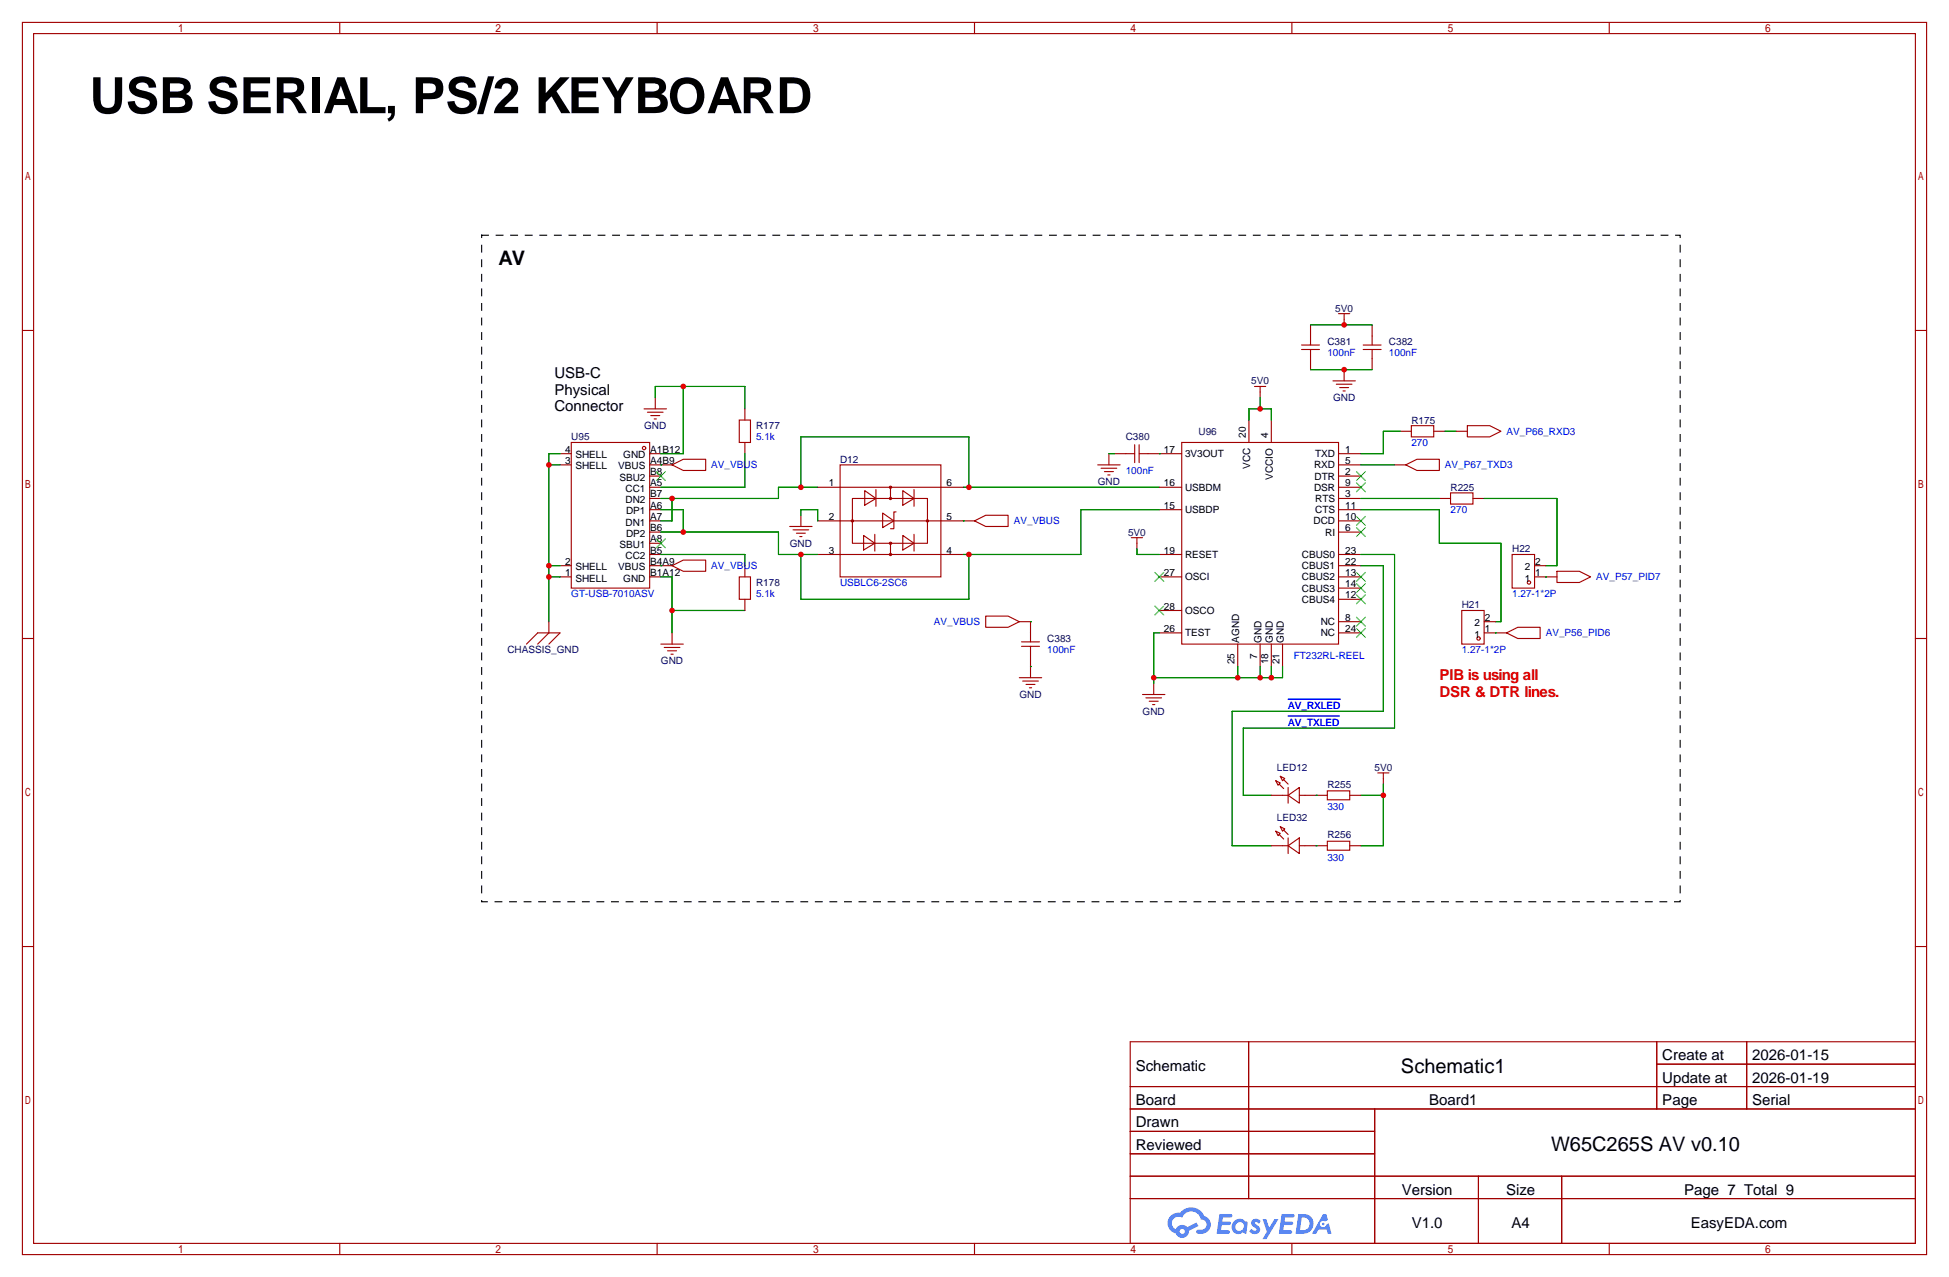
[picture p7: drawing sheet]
<svg xmlns="http://www.w3.org/2000/svg" width="442mm" height="290mm" viewBox="0 0 442 290" stroke-linecap="round" stroke-linejoin="round" font-family="sans-serif">
<g fill="none" stroke="#a10000" stroke-width=".25">
<path d="M5.1 5.1h431.8v279.4h-431.8zM7.6 7.6h426.7v274.3h-426.7zM77 5.1v2.5M149 5.1v2.5M221 5.1v2.5M292.9 5.1v2.5M364.9 5.1v2.5M5.1 74.9h2.5M434.3 74.9h2.6M5.1 144.8h2.5M434.3 144.8h2.6M5.1 214.6h2.5"/>
<path d="M434.3 214.6h2.6M256.3 236.2h178v45.7h-178zM283.1 236.2v35.6M375.7 236.2v15.3M396.1 236.2v15.3M256.3 246.4h178M256.3 251.5h178M256.3 256.5h55.4M311.7 251.5v30.4M375.7 241.3h58.6M256.3 266.7h178M256.3 261.6h55.4"/>
<path d="M256.3 271.8h178M335.3 266.7v15.2M354.1 266.7v15.2M77 281.9v2.6M149 281.9v2.6M221 281.9v2.6M292.9 281.9v2.6M364.9 281.9v2.6"/>
</g>
<g fill="#5487ff">
<path d="M284 276.6a1.3 1.3 0 0 1 1.9 .3l-.4 .6a.54 .54 0 0 0-1-.2l.2 .2a1.28 1.28 0 0 1 .7 2 1.53 1.53 0 0 1-2.1-.3l.5-.6 .8 .5a.31 .31 0 0 0 .3-.3 .31 .31 0 0 0-.3-.3 1.12 1.12 0 0 1-.6-1.9z"/>
<path d="M286.3 276.4h.8l.7 2 1.2-2h.9l-2.7 4.6h-.9l1-1.7z"/>
<path d="M276.5 275.3h2.3a.46 .46 0 0 1 .5 .1 .46 .46 0 0 1 .1 .5l-.4 .2h-1.7l-.1 .9h1.6a.4 .4 0 0 1 .3 .4 .4 .4 0 0 1-.4 .4h-1.7l-.1 1.2h1.3a.46 .46 0 0 1 .6 .1 .46 .46 0 0 1 .1 .5l-.4 .2h-2.6z"/>
<path d="M290.6 275.3h2.3a.47 .47 0 0 1 .5 .1 .47 .47 0 0 1 .1 .5l-.3 .2h-1.8l-.1 .9h1.6a.4 .4 0 0 1 .4 .4 .4 .4 0 0 1-.5 .4h-1.6l-.2 1.2h1.4a.46 .46 0 0 1 .5 .1 .46 .46 0 0 1 .1 .5l-.4 .2h-2.6z"/>
<path d="M300 275.3h.8l.3 1.3-.6 .4a.75 .75 0 0 0-1.1 .3 .75 .75 0 0 0 .4 1 .75 .75 0 0 0 1-.7l.5-.2 .6 2.3h-.8l-.3-.9h-1.8l-.5 .9h-1z"/>
<path d="M294.4 275.3l-.6 4.5h1.4a2.27 2.27 0 0 0 2.7-2.3 2.27 2.27 0 0 0-2.7-2.2zM295.2 276.1a1.5 1.5 0 0 1 1.8 1.5 1.5 1.5 0 0 1-1.9 1.4h-.3z"/>
<path d="M279.8 276.9a1.6 1.6 0 0 0-.3 2.3 1.6 1.6 0 0 0 2.3 .2l.8 .4 .3-2.5-.1-.3h-.5a1.58 1.58 0 0 0-2.5-.1zM280.4 277.4a.98 .98 0 0 1 1.6 .4 .98 .98 0 0 1-1 1.3 .94 .94 0 0 1-.9-.6 .94 .94 0 0 1 .3-1.1z"/>
<path d="M265.5 275.7a2.37 2.37 0 0 0 1.1 4 1.54 1.54 0 0 0 1.8 1 1.54 1.54 0 0 0 1.2-1.6l2.2-1.1-.5-.8-2.1 1a1.57 1.57 0 0 0-2.6 .5 1.5 1.5 0 0 1-.7-2.1 1.5 1.5 0 0 1 2.2-.5 2.23 2.23 0 0 1 2.3-1.4 2.23 2.23 0 0 1 1.9 1.8 1.16 1.16 0 0 1 1.3 1.1 1.16 1.16 0 0 1-1.1 1.2h-.7a.47 .47 0 0 0-.6 .4 .47 .47 0 0 0 .5 .6 2.14 2.14 0 0 0 2.7-1.4 2.14 2.14 0 0 0-1.3-2.7 3.2 3.2 0 0 0-5.5-.7l-1.1 .1zM267.5 279.2a.6 .6 0 0 1 1.2 0 .6 .6 0 0 1-1.2 0z"/>
<circle cx="300" cy="277.5" r=".28"/>
</g>
<g fill="none" stroke="#a10000" stroke-width=".25">
<path d="M295.1 79.2h4.1M295.1 78.2h4.1M297.2 73.7v4.5M297.2 79.2v4.6M303.5 71.1h2.6M304.8 71.1v2.6M309.1 79.2h4.1M309.1 78.2h4.1M311.1 73.7v4.5M311.1 79.2v4.6M146 92.7h5.1M146.8 93.5h3.6"/>
<path d="M147.6 94.2h2M148.3 95h.5M148.6 90.2v2.5M167.6 95.3h2.6v5h-2.6zM168.9 92.7v2.6M283.2 95.3v5M284.5 87.6h2.5M285.8 87.6v2.6M288.3 95.3v5M302.3 86.4h5M303 87.1h3.6M303.8 87.9h2"/>
<path d="M304.5 88.6h.6M304.8 83.8v2.6M317.5 97.8h2.5M320 96.5h5.1v2.6h-5.1zM325.1 97.8h2.6M330.2 97.8h2.5M332.7 96.5h5.1l2.6 1.3-2.6 1.3h-5.1zM127 102.9h2.5M127 105.4h2.5M129.5 100.3h17.8v33h-17.8zM147.3 102.9h2.6M147.3 105.4h5.1"/>
<path d="M147.3 118.1h2.6M147.3 115.6h2.6M147.3 113h2.6M147.3 110.5h2.6M147.3 108h2.6M152.4 105.4l2.5-1.3h5.1v2.6h-5.1zM168.9 100.3v2.6M179.1 119.4h5M181.6 116.8v2.6M185.4 118.1h35.6M185.4 110.5h33M190.5 105.4h22.9v25.4h-22.9z"/>
<path d="M193.3 113h17v10.2h-17zM196.1 111.3l2.5 1.7-2.5 1.6zM198.6 111v3.8M200.2 116.3l2.5 1.8-2.5 1.5zM201.9 110.5v2.5M203.2 116.1h-.5v3.8h-.8M204.7 111.3l2.6 1.7-2.6 1.6zM207.3 111v3.8M221 118.1l2.5-1.3h5.1v2.6h-5.1zM248.9 105.4h5.1M249.7 106.2h3.5M250.4 106.9h2.1"/>
<path d="M251.2 107.7h.5M251.5 102.9v2.5M252.7 102.9h4.6M257.3 100.8v4.1M258.3 102.9h9.7M258.3 100.8v4.1M262.9 115.6h5.1M262.9 110.5h5.1M268 100.3h35.5v45.7h-35.5zM303.5 102.9h5.1M303.5 105.4h5.1M303.5 118.1h5.1"/>
<path d="M303.5 115.6h5.1M303.5 113h5.1M303.5 110.5h5.1M303.5 108h5.1M316.2 105.4h2.6M318.8 105.4l2.5-1.3h5.1v2.6h-5.1zM326.4 113h2.5M328.9 111.8h5.1v2.5h-5.1zM334 113h2.5M127 128.3h2.5M127 130.8h2.5M147.3 128.3h5.1"/>
<path d="M147.3 130.8h2.6M147.3 125.7h2.6M147.3 123.2h2.6M147.3 120.7h2.6M152.4 128.3l2.5-1.3h5.1v2.5h-5.1zM167.6 130.8h2.6v5.1h-2.6zM168.9 128.3v2.5M168.9 135.9v2.5M179.8 120.1h3.6M180.6 120.9h2M181.4 121.7h.5M185.4 125.7h33"/>
<path d="M195.8 121.4l2.6 1.8-2.6 1.5zM198.4 121.2v3.8M201.9 123.2v2.5M204.7 121.4l2.6 1.8-2.6 1.5zM207.3 121.2v3.8M223.5 139.7h5.1l2.5 1.3-2.5 1.2h-5.1zM256.5 121.9h2.6M257.8 121.9v2.6M262.9 130.8h5.1M262.9 125.7h5.1M262.9 138.4h5.1M303.5 128.3h5.1"/>
<path d="M303.5 130.8h5.1M303.5 125.7h5.1M303.5 120.7h5.1M303.5 135.9h5.1M303.5 133.4h5.1M331.5 138.4h5v7.7h-5zM342.9 125.7h5.1v7.7h-5.1zM348 128.3h2.5M348 130.8h5.1M353.1 129.5h5l2.6 1.3-2.6 1.3h-5zM119.4 146.1l2.5-2.6h5.1l-2.5 2.6M124.5 141v2.5l-2.6 2.6"/>
<path d="M149.9 146.1h5M150.6 146.8h3.6M151.4 147.6h2M152.1 148.3h.6M152.4 143.5v2.6M231.1 141h2.6v4.5M231.1 153.7h5.1M231.6 146.6h4.1M231.6 145.5h4.1M231.9 154.4h3.6M232.7 155.2h2M233.4 156h.5"/>
<path d="M233.7 146.6v7.1M259.1 157.5h5.1M259.8 158.2h3.6M260.6 159h2M261.4 159.8h.5M261.6 154.9v2.6M262.9 143.5h5.1M280.7 146.1v5M285.8 146.1v5M288.3 146.1v5M290.8 146.1v5M303.5 143.5h5.1"/>
<path d="M303.5 141h5.1M336.5 143.5h5.1M336.5 141h2.6M341.6 143.5l2.6-1.3h5v2.6h-5zM289.3 177l1 .5-.5 .6zM290.1 177.8l1 1M290.3 176l1 .5-.5 .5zM291.1 176.8l1 1M292.1 178.6v3.5M301 179.3h5.1v2.1h-5.1zM312.4 175.3h2.6M313.7 175.3v2.5"/>
<path d="M288.3 180.3h3.8M288.3 191.8h3.8M289.3 188.5l1 .5-.5 .5zM290.1 189.2l1 1M290.3 187.5l1 .5-.5 .5zM291.1 188.2l1 1M292.1 180.3l2.5-1.7v3.5zM292.1 191.8l2.5-1.8v3.5zM292.1 190v3.5M294.6 180.3h6.4M294.6 191.8h6.4M301 190.8h5.1v2h-5.1z"/>
<path d="M306.1 180.3h2.5M306.1 191.8h2.5"/>
<circle cx="146" cy="101.6" r=".38"/>
<circle cx="193.3" cy="118.1" r=".25"/>
<circle cx="201.9" cy="110.5" r=".25"/>
<circle cx="201.9" cy="113" r=".25"/>
<circle cx="210.3" cy="118.1" r=".25"/>
<circle cx="201.9" cy="123.2" r=".25"/>
<circle cx="201.9" cy="125.7" r=".25"/>
<circle cx="346.7" cy="132.1" r=".38"/>
<circle cx="335.3" cy="144.8" r=".38"/>
</g>
<g fill="none" stroke="#3c3" stroke-width=".25">
<path d="M148.8 106.9l2.1 2.1M150.9 106.9l-2.1 2.1M307.6 119.6l2 2.1M307.6 109.5l2 2M307.6 117.1l2 2M307.6 106.9l2 2.1M309.6 119.6l-2 2.1M309.6 109.5l-2 2M309.6 117.1l-2 2M309.6 106.9l-2 2.1M148.8 122.2l2.1 2M150.9 122.2l-2.1 2"/>
<path d="M261.9 129.8l2 2M261.9 137.4l2 2M263.9 129.8l-2 2M263.9 137.4l-2 2M307.6 140l2 2M307.6 134.9l2 2M307.6 129.8l2 2M307.6 132.3l2 2.1M309.6 140l-2 2M309.6 134.9l-2 2M309.6 129.8l-2 2M309.6 132.3l-2 2.1"/>
<path d="M307.6 142.5l2 2M309.6 142.5l-2 2"/>
</g>
<g fill="none" stroke="#008700" stroke-width=".25">
<path d="M297.2 73.7h13.9M148.6 90.2v-2.6h20.3v5.1M154.9 87.6v15.3h-5M283.2 95.3v-2.6h5.1v2.6M285.8 90.2v2.5M297.2 83.8h13.9M317.5 97.8h-3.8v5.1h-5.1M327.7 97.8h2.5M124.5 105.4h2.5M127 102.9h-2.5v38.1M149.9 105.4h.1M149.9 115.6h5v5.1"/>
<path d="M152.4 113v5.1h-2.5M168.9 102.9v7.6h-19M181.6 110.5v-11.4h38.1v11.4M181.6 116.8v-1.2h3.8v2.5M185.4 110.5h-8.9v2.5h-26.6M218.4 118.1h.1M218.4 110.5h44.5M251.5 102.9h1.2M262.9 102.9h.1M262.9 115.6h-17.8v10.1h-26.7M308.6 113h17.8M308.6 105.4h7.6"/>
<path d="M308.6 115.6h17.8v7.6h14v17.8h-1.3M336.5 113h16.6v15.3h-2.6M124.5 130.8h2.5M124.5 128.3h2.5M149.9 128.3h.1M149.9 130.8h2.5v12.7M149.9 120.7h26.6v5h8.9M149.9 125.7h19v2.6M152.4 138.4h16.5M181.6 125.7v10.2h38.1v-10.2M257.8 124.5v1.2h5.1M308.6 128.3h5.1v33h-34.3v30.5h8.9"/>
<path d="M308.6 125.7h7.6v39.4h-34.3v15.2h6.4M350.5 130.8h.1M233.7 141h.1M233.7 151.1h.1M262.9 143.5h-1.3v11.4M280.7 151.1v2.6M285.8 151.1v2.6M288.3 151.1v2.6M290.8 151.1v2.6h-29.2M339.1 143.5h.1M313.7 177.8v14h-5.1M298.4 180.3h.1"/>
<path d="M298.4 191.8h.1M308.6 180.3h5.1"/>
</g>
<path d="M109.2 53.3h271.8v151.2h-271.8z" fill="none" stroke="#000" stroke-width=".25" stroke-dasharray="1.5 1.8"/>
<path d="M292.1 158.5h11.8M292.1 162.4h11.6" fill="none" stroke="#00f" stroke-width=".23"/>
<g fill="#c00">
<circle cx="152.4" cy="113" r=".63"/>
<circle cx="181.6" cy="110.5" r=".63"/>
<circle cx="219.7" cy="110.5" r=".63"/>
<circle cx="124.5" cy="105.4" r=".63"/>
<circle cx="124.5" cy="128.3" r=".63"/>
<circle cx="124.5" cy="130.8" r=".63"/>
<circle cx="154.9" cy="87.6" r=".63"/>
<circle cx="261.6" cy="153.7" r=".63"/>
<circle cx="280.7" cy="153.7" r=".63"/>
<circle cx="285.8" cy="153.7" r=".63"/>
<circle cx="288.3" cy="153.7" r=".63"/>
<circle cx="285.8" cy="92.7" r=".63"/>
<circle cx="152.4" cy="138.4" r=".63"/>
<circle cx="304.8" cy="83.8" r=".63"/>
<circle cx="304.8" cy="73.7" r=".63"/>
<circle cx="154.9" cy="120.6" r=".63"/>
<circle cx="181.6" cy="125.7" r=".63"/>
<circle cx="219.7" cy="125.7" r=".63"/>
<circle cx="313.7" cy="180.3" r=".63"/>
</g>
<text font-size="11.3" x="20.3" y="25.7">USB SERIAL, PS/2 KEYBOARD</text>
<g font-size="4.5">
<text x="113" y="60.1">AV</text>
<text x="317.7" y="243.3">Schematic1</text>
<text x="351.7" y="261.1">W65C265S AV v0.10</text>
</g>
<g font-size="3.4">
<text x="125.7" y="85.7">USB-C</text>
<text x="125.7" y="89.5">Physical</text>
<text x="125.7" y="93.3">Connector</text>
<text x="257.6" y="243">Schematic</text>
<text x="377" y="240.4">Create at</text>
<text x="377" y="245.5">Update at</text>
<text x="397.4" y="240.4">2026-01-15</text>
<text x="397.4" y="245.5">2026-01-19</text>
<text x="257.6" y="250.6">Board</text>
<text x="324.1" y="250.6">Board1</text>
<text x="377" y="250.6">Page</text>
<text x="397.4" y="250.6">Serial</text>
<text x="257.6" y="255.7">Drawn</text>
<text x="257.6" y="260.7">Reviewed</text>
<text x="317.9" y="270.9">Version</text>
<text x="341.5" y="270.9">Size</text>
<text x="381.9" y="270.9">Page 7 Total 9</text>
<text x="320.1" y="278.5">V1.0</text>
<text x="342.7" y="278.5">A4</text>
<text x="383.4" y="278.5">EasyEDA.com</text>
</g>
<g font-size="3.4" fill="#f00">
<text x="326.4" y="154.3">PIB is using all</text>
<text x="326.4" y="158.1">DSR &amp; DTR lines.</text>
</g>
<g font-size="2.3" fill="#000080">
<text x="302.8" y="70.7">5V0</text>
<text x="301" y="78.3">C381</text>
<text x="315" y="78.3">C382</text>
<text x="283.7" y="87.2">5V0</text>
<text x="302.3" y="91">GND</text>
<text x="129.5" y="99.9">U95</text>
<text x="146.1" y="97.3">GND</text>
<text x="171.4" y="97.3">R177</text>
<text x="255.3" y="99.9">C380</text>
<text x="271.8" y="98.6">U96</text>
<text x="320" y="96.1">R175</text>
<text x="190.5" y="105">D12</text>
<text x="248.9" y="110">GND</text>
<text x="328.9" y="111.3">R225</text>
<text x="179.1" y="124">GND</text>
<text x="255.8" y="121.5">5V0</text>
<text x="342.9" y="125.3">H22</text>
<text x="171.4" y="132.9">R178</text>
<text x="331.5" y="138">H21</text>
<text x="115.1" y="148.1">CHASSIS_GND</text>
<text x="237.5" y="145.6">C383</text>
<text x="149.9" y="150.7">GND</text>
<text x="231.2" y="158.3">GND</text>
<text x="259.1" y="162.1">GND</text>
<text x="289.6" y="174.8">LED12</text>
<text x="301" y="178.6">R255</text>
<text x="311.7" y="174.8">5V0</text>
<text x="289.6" y="186.2">LED32</text>
<text x="301" y="190">R256</text>
</g>
<g font-size="2.3" fill="#00f">
<text x="301" y="80.8">100nF</text>
<text x="315" y="80.8">100nF</text>
<text x="171.4" y="99.9">5.1k</text>
<text x="320" y="101.1">270</text>
<text x="341.6" y="98.6">AV_P66_RXD3</text>
<text x="161.3" y="106.2">AV_VBUS</text>
<text x="255.3" y="107.5">100nF</text>
<text x="327.7" y="106.2">AV_P67_TXD3</text>
<text x="229.9" y="118.9">AV_VBUS</text>
<text x="328.9" y="116.4">270</text>
<text x="161.3" y="129.1">AV_VBUS</text>
<text x="361.9" y="131.6">AV_P57_PID7</text>
<text x="129.5" y="135.4">GT-USB-7010ASV</text>
<text x="171.4" y="135.4">5.1k</text>
<text x="190.5" y="132.9">USBLC6-2SC6</text>
<text x="342.9" y="135.4">1.27-1*2P</text>
<text x="211.8" y="141.8">AV_VBUS</text>
<text x="237.5" y="148.1">100nF</text>
<text x="293.4" y="149.4">FT232RL-REEL</text>
<text x="331.5" y="148.1">1.27-1*2P</text>
<text x="350.5" y="144.3">AV_P56_PID6</text>
<text x="292.1" y="160.8">AV_RXLED</text>
<text x="292.1" y="164.6">AV_TXLED</text>
<text x="301" y="183.7">330</text>
<text x="301" y="195.1">330</text>
</g>
<g font-size="2.3">
<text x="282.5" y="99.3" transform="rotate(-90 282.5 99.3)">20</text>
<text x="287.6" y="99.3" transform="rotate(-90 287.6 99.3)">4</text>
<text x="128.2" y="102.6">4</text>
<text x="128.2" y="105.2">3</text>
<text x="130.5" y="103.9">SHELL</text>
<text x="130.5" y="106.5">SHELL</text>
<text x="140.2" y="106.5">VBUS</text>
<text x="141.3" y="103.9">GND</text>
<text x="147.4" y="107.7">B8</text>
<text x="147.4" y="105.2">A4B9</text>
<text x="147.4" y="102.6">A1B12</text>
<text x="263.9" y="102.6">17</text>
<text x="268.7" y="103.7">3V3OUT</text>
<text x="283.5" y="106.4" transform="rotate(-90 283.5 106.4)">VCC</text>
<text x="298" y="106.2">RXD</text>
<text x="298.2" y="103.7">TXD</text>
<text x="305.1" y="105.2">5</text>
<text x="305.1" y="102.6">1</text>
<text x="305.1" y="107.7">2</text>
<text x="140.5" y="109">SBU2</text>
<text x="141.8" y="111.5">CC1</text>
<text x="147.4" y="112.8">B7</text>
<text x="147.4" y="110.3">A5</text>
<text x="188" y="110.3">1</text>
<text x="214.6" y="110.3">6</text>
<text x="263.9" y="110.3">16</text>
<text x="268.7" y="111.3">USBDM</text>
<text x="288.6" y="108.8" transform="rotate(-90 288.6 108.8)">VCCIO</text>
<text x="298" y="111.3">DSR</text>
<text x="298.1" y="108.7">DTR</text>
<text x="298.2" y="113.8">RTS</text>
<text x="305.1" y="110.3">9</text>
<text x="305.1" y="112.8">3</text>
<text x="141.8" y="119.2">DN1</text>
<text x="141.8" y="114.1">DN2</text>
<text x="142" y="116.6">DP1</text>
<text x="147.4" y="117.9">A7</text>
<text x="147.4" y="115.3">A6</text>
<text x="188" y="117.9">2</text>
<text x="214.6" y="117.9">5</text>
<text x="263.9" y="115.3">15</text>
<text x="268.7" y="116.4">USBDP</text>
<text x="297.9" y="118.9">DCD</text>
<text x="298.2" y="116.4">CTS</text>
<text x="305.1" y="117.9">10</text>
<text x="305.1" y="115.3">11</text>
<text x="140.5" y="124.2">SBU1</text>
<text x="142" y="121.7">DP2</text>
<text x="147.4" y="125.5">B5</text>
<text x="147.4" y="123">A8</text>
<text x="147.4" y="120.4">B6</text>
<text x="188" y="125.5">3</text>
<text x="214.6" y="125.5">4</text>
<text x="263.9" y="125.5">19</text>
<text x="300.5" y="121.4">RI</text>
<text x="305.1" y="120.4">6</text>
<text x="305.1" y="125.5">23</text>
<text x="128.2" y="128">2</text>
<text x="128.2" y="130.6">1</text>
<text x="130.5" y="129.3">SHELL</text>
<text x="130.5" y="131.9">SHELL</text>
<text x="140.2" y="129.3">VBUS</text>
<text x="141.3" y="131.9">GND</text>
<text x="141.8" y="126.8">CC2</text>
<text x="147.4" y="130.6">B1A12</text>
<text x="147.4" y="128">B4A9</text>
<text x="263.9" y="130.6">27</text>
<text x="268.7" y="126.5">RESET</text>
<text x="268.7" y="131.6">OSCI</text>
<text x="295.2" y="131.6">CBUS2</text>
<text x="295.2" y="129.1">CBUS1</text>
<text x="295.2" y="126.5">CBUS0</text>
<text x="305.1" y="130.6">13</text>
<text x="305.1" y="128">22</text>
<text x="345.8" y="131.9">1</text>
<text x="345.8" y="129.3">2</text>
<text x="348.1" y="130.6">1</text>
<text x="348.1" y="128">2</text>
<text x="295.2" y="136.7">CBUS4</text>
<text x="295.2" y="134.1">CBUS3</text>
<text x="305.1" y="135.7">12</text>
<text x="305.1" y="133.1">14</text>
<text x="263.9" y="143.3">26</text>
<text x="263.9" y="138.2">28</text>
<text x="268.7" y="139.2">OSCO</text>
<text x="299.5" y="141.8">NC</text>
<text x="305.1" y="143.3">24</text>
<text x="305.1" y="140.7">8</text>
<text x="334.3" y="142">2</text>
<text x="336.7" y="143.3">1</text>
<text x="336.7" y="140.7">2</text>
<text x="268.7" y="144.3">TEST</text>
<text x="281" y="145.8" transform="rotate(-90 281 145.8)">AGND</text>
<text x="285" y="149.3" transform="rotate(-90 285 149.3)">7</text>
<text x="286.1" y="145.8" transform="rotate(-90 286.1 145.8)">GND</text>
<text x="288.6" y="145.8" transform="rotate(-90 288.6 145.8)">GND</text>
<text x="291.1" y="145.8" transform="rotate(-90 291.1 145.8)">GND</text>
<text x="299.5" y="144.3">NC</text>
<text x="334.3" y="144.6">1</text>
<text x="280" y="150.6" transform="rotate(-90 280 150.6)">25</text>
<text x="287.6" y="150.6" transform="rotate(-90 287.6 150.6)">18</text>
<text x="290.1" y="150.6" transform="rotate(-90 290.1 150.6)">21</text>
</g>
</svg>
